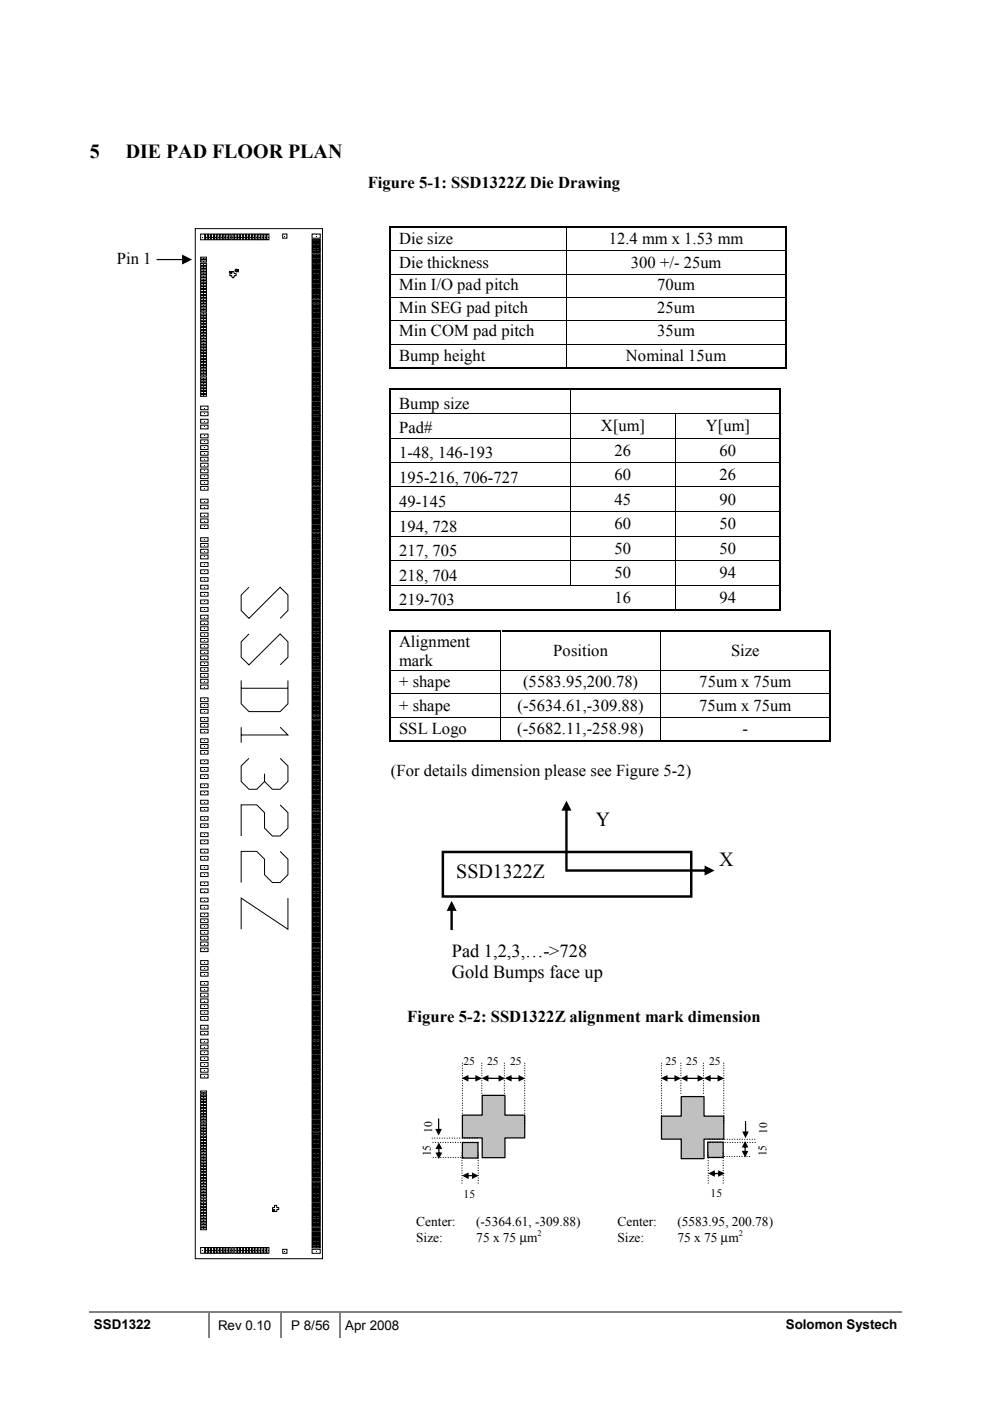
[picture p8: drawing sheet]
<svg xmlns="http://www.w3.org/2000/svg" width="210mm" height="297mm" viewBox="0 0 210 297" stroke-linecap="round" stroke-linejoin="round" font-family="sans-serif">
<path d="M18.9 278.3h25.2" fill="none" stroke="#808080" stroke-width=".34"/>
<path d="M44.1 278.1h.3v.3h-.3z" fill="#808080"/>
<path d="M44.4 278.3h14.9" fill="none" stroke="#808080" stroke-width=".34"/>
<path d="M59.3 278.1h.3v.3h-.3z" fill="#808080"/>
<path d="M59.6 278.3h12.4" fill="none" stroke="#808080" stroke-width=".34"/>
<path d="M72 278.1h.3v.3h-.3z" fill="#808080"/>
<path d="M72.3 278.3h17.5" fill="none" stroke="#808080" stroke-width=".34"/>
<path d="M89.8 278.1h.4v.3h-.4z" fill="#808080"/>
<path d="M90.2 278.3h71.6" fill="none" stroke="#808080" stroke-width=".34"/>
<path d="M161.8 278.1h.3v.3h-.3z" fill="#808080"/>
<path d="M44.3 278.4v5.1M59.5 278.4v5.1M72.2 278.4v5.1M162.1 278.3h29.1" fill="none" stroke="#808080" stroke-width=".34"/>
<path d="M93.9 180.6h52.7v9.5h-52.7z" fill-rule="evenodd" fill="#fff"/>
<path d="M93.9 180.6h52.7v9.5h-52.7z" fill="none" stroke="#010101" stroke-width=".53"/>
<g fill="#010101">
<path d="M95.5 192.7h.5v4.5h-.5zM95.8 191l1 2.1h-2.1z"/>
<path d="M119.8 171.5h.6v13.3h-.6zM120.1 169.8l1.1 2.1h-2.2z"/>
<path d="M120.1 184.3h29.6v.5h-29.6zM149.4 183.5l2.1 1.1-2.1 1z"/>
</g>
<g fill="#000">
<path d="M82.5 48h.4v.3h-.4zM82.5 53.1h.4v.2h-.4zM82.5 58h.4v.2h-.4zM120 48h.3v.3h-.3zM120 53.1h.1v.2h-.1zM120 58h.1v.2h-.1zM166.5 48h.3v.3h-.3zM166.5 53.1h.3v.2h-.3zM166.5 58h.3v.2h-.3zM82.5 63h.4v.2h-.4zM82.5 67.9h.4v.2h-.4zM82.5 72.9h.4v.1h-.4z"/>
<path d="M82.5 77.8h.4v.3h-.4zM120 63h.1v.2h-.1zM120 67.9h.1v.2h-.1zM120 72.9h.1v.1h-.1zM120 77.8h.3v.3h-.3zM166.5 63h.3v.2h-.3zM166.5 67.9h.3v.2h-.3zM166.5 72.9h.3v.1h-.3zM166.5 77.8h.3v.3h-.3zM82.5 82.2h.4v.3h-.4zM82.5 87.6h.4v.2h-.4zM82.5 92.8h.4v.2h-.4z"/>
<path d="M82.5 98h.4v.2h-.4zM120.9 82.2h.3v.3h-.3zM120.9 87.6h.2v.2h-.2zM120.9 92.8h.2v.2h-.2zM120.9 98h.2v.2h-.2zM143.1 87.6h.2v.2h-.2zM143.1 92.8h.2v.2h-.2zM143.1 98h.2v.2h-.2zM165.3 82.2h.3v.3h-.3zM165.3 87.6h.3v.2h-.3zM165.3 92.8h.3v.2h-.3zM165.3 98h.3v.2h-.3z"/>
<path d="M82.5 103.2h.4v.1h-.4zM82.5 108.4h.4v.1h-.4zM82.5 113.6h.4v.1h-.4zM82.5 118.8h.4v.2h-.4zM120.9 103.2h.2v.1h-.2zM120.9 108.4h.2v.1h-.2zM120.9 113.6h.2v.1h-.2zM120.9 118.8h.2v.2h-.2zM143.1 103.2h.2v.1h-.2zM143.1 108.4h.2v.1h-.2zM143.1 113.6h.2v.1h-.2zM143.1 118.8h.2v.2h-.2z"/>
<path d="M165.3 103.2h.3v.1h-.3zM165.3 108.4h.3v.1h-.3zM165.3 113.6h.3v.1h-.3zM165.3 118.8h.3v.2h-.3zM82.5 124h.4v.2h-.4zM82.5 129.2h.4v.3h-.4zM82.5 133.6h.4v.3h-.4zM140 133.6h.3v.3h-.3zM143.1 124h.2v.2h-.2zM143.1 129.2h.4v.3h-.4zM165.3 124h.3v.2h-.3zM165.3 129.2h.3v.3h-.3z"/>
<path d="M175.9 133.6h.3v.3h-.3zM82.5 142.1h.4v.1h-.4zM82.5 147h.4v.2h-.4zM82.5 152h.4v.1h-.4zM82.5 156.9h.4v.3h-.4zM106.1 142.1h.2v.1h-.2zM106.1 147h.2v.2h-.2zM106.1 152h.2v.1h-.2zM106.1 156.9h.3v.3h-.3zM140 142.1h.1v.1h-.1zM140 147h.1v.2h-.1zM140 152h.1v.1h-.1z"/>
<path d="M140 156.9h.3v.3h-.3zM175.9 142.1h.3v.1h-.3zM175.9 147h.3v.2h-.3zM175.9 152h.3v.1h-.3zM175.9 156.9h.3v.3h-.3z"/>
</g>
<g fill="none" stroke="#000" stroke-width=".34">
<path d="M82.7 48.3v4.8M82.7 53.3v4.7M82.7 58.2v4.7M82.9 48.1h37.1M120.3 48.1h46.2M166.6 48.3v4.8M166.6 53.3v4.7M166.6 58.2v4.7M82.7 63.2v4.7M82.7 68.1v4.8M82.7 73v4.8M82.9 77.9h37.1"/>
<path d="M120.3 77.9h46.2M166.6 63.2v4.7M166.6 68.1v4.8M166.6 73v4.8M82.7 82.5v5M82.7 87.8v5M82.7 93v5M82.7 98.2v5M82.9 82.4h38M121.2 82.4h44.1M165.4 82.5v5M165.4 87.8v5"/>
<path d="M165.4 93v5M165.4 98.2v5M82.7 103.3v5.1M82.7 108.5v5.1M82.7 113.7v5.1M82.7 119v5M165.4 103.3v5.1M165.4 108.5v5.1M165.4 113.7v5.1M165.4 119v5M82.7 124.2v5M82.7 133.9v8.2"/>
<path d="M82.9 129.4h38M82.9 133.8h23.2M106.4 133.8h33.6M121.2 129.4h21.9M140.3 133.8h35.6M143.5 129.4h21.8M165.4 124.2v5M176 133.9v8.2M82.7 142.2v4.8M82.7 147.2v4.7M82.7 152.1v4.8M82.9 157.1h23.2"/>
<path d="M106.4 157.1h33.6M140.3 157.1h35.6M176 142.2v4.8M176 147.2v4.7M176 152.1v4.8"/>
</g>
<g fill="none" stroke="#000" stroke-width=".21">
<path d="M82.9 53.2h37.1M82.9 58.1h37.1M120.1 48.3v4.8M120.1 53.3v4.7M120.1 58.2v4.7M120.1 53.2h46.4M120.1 58.1h46.4M82.9 63.1h37.1M82.9 68h37.1M82.9 72.9h37.1M120.1 63.2v4.7M120.1 68.1v4.8"/>
<path d="M120.1 73v4.8M120.1 63.1h46.4M120.1 68h46.4M120.1 72.9h46.4M82.9 87.7h38M82.9 92.9h38M82.9 98.1h38M121 82.5v5M121 87.8v5M121 93v5M121 98.2v5M121.1 87.7h22"/>
<path d="M121.1 92.9h22M121.1 98.1h22M143.2 87.8v5M143.2 93v5M143.2 98.2v5M143.3 87.7h22M143.3 92.9h22M143.3 98.1h22M82.9 103.3h38M82.9 108.5h38M82.9 113.7h38M82.9 118.9h38"/>
<path d="M121 103.3v5.1M121 108.5v5.1M121 113.7v5.1M121 119v5M121.1 103.3h22M121.1 108.5h22M121.1 113.7h22M121.1 118.9h22M143.2 103.3v5.1M143.2 108.5v5.1M143.2 113.7v5.1M143.2 119v5"/>
<path d="M143.3 103.3h22M143.3 108.5h22M143.3 113.7h22M143.3 118.9h22M82.9 124.1h38M106.2 133.9v8.2M121.1 124.1h22M140 133.9v8.2M143.2 124.2v5M143.3 124.1h22M82.9 142.2h23.2M82.9 147.1h23.2"/>
<path d="M82.9 152.1h23.2M106.2 142.2v4.8M106.2 147.2v4.7M106.2 152.1v4.8M106.3 142.2h33.7M106.3 147.1h33.7M106.3 152.1h33.7M140 142.2v4.8M140 147.2v4.7M140 152.1v4.8M140.1 142.2h35.8M140.1 147.1h35.8"/>
<path d="M140.1 152.1h35.8"/>
</g>
<path d="M22.2 51.6h12.7v6.3h-12.7z" fill-rule="evenodd" fill="#fff"/>
<path d="M33.2 54.9h5.8l.1 .1-.1 .2h-5.7zM38.6 54l2.1 1-2.1 1.1z" fill="#010101"/>
<g fill="none" stroke="#000" stroke-width=".21">
<path d="M41.4 48.5h27v218.4h-27zM42.5 49.6h.9v1.2h-.9zM42.5 54.5h1.3v.4h-1.3zM42.5 55.1h1.3v.4h-1.3zM42.5 55.8h1.3v.5h-1.3zM42.5 56.5h1.3v.4h-1.3zM42.5 57.1h1.3v.4h-1.3zM42.5 57.7h1.3v.4h-1.3zM42.5 58.3h1.3v.4h-1.3zM42.5 58.9h1.3v.5h-1.3zM42.5 59.6h1.3v.3h-1.3zM43.6 49.6h.4v1.2h-.4z"/>
<path d="M44.2 49.6h.4v1.2h-.4zM44.8 49.6h.5v1.2h-.5zM45.5 49.6h.3v1.2h-.3zM46.1 49.6h.4v1.2h-.4zM46.7 49.6h.4v1.2h-.4zM47.3 49.6h.4v1.2h-.4zM47.9 49.6h.4v1.2h-.4zM48.6 49.6h.3v1.2h-.3zM48.7 58h.5v-.4h.4v.4h.5v.5h-.5v.4h-.4v-.4h-.5zM48.8 57.6h.2v.2h-.2zM49.2 49.6h.4v1.2h-.4zM49.8 49.6h.4v1.2h-.4z"/>
<path d="M50 57.3h.1M50.1 57.2h.1M50 57.2h.1M50 57.5h.1M50 57.6h.1M50.1 57.4h.1M50 57.4h.1M50.1 57.3h.1M50.1 57.5h.1M50.2 57.2h.1M50.2 57.3h.1M50.2 57.5h.1"/>
<path d="M50.2 57.6h.1M50.2 57.4h.1M50.3 57.2l.2 .4zM50.4 49.6h.4v1.2h-.4zM50.4 57.2l.1 .3zM51 49.6h.4v1.2h-.4zM51.6 49.6h.5v1.2h-.5zM52.3 49.6h.4v1.2h-.4zM52.9 49.6h.4v1.2h-.4zM53.5 49.6h.4v1.2h-.4zM54.1 49.6h.4v1.2h-.4zM54.7 49.6h.5v1.2h-.5z"/>
<path d="M55.3 49.6h.5v1.2h-.5zM56 49.6h.4v1.2h-.4zM56.6 49.6h.4v1.2h-.4zM59.9 49.6h.9v.9h-.9zM66.2 49.6h1.7v.9h-1.7zM66.2 59.6h1.7v.2h-1.7zM66.2 59.1h1.7v.3h-1.7zM66.2 58.7h1.7v.2h-1.7zM66.2 58.3h1.7v.2h-1.7zM66.2 57.8h1.7v.3h-1.7zM66.2 57.4h1.7v.2h-1.7zM66.2 56.9h1.7v.3h-1.7z"/>
<path d="M66.2 56.5h1.7v.2h-1.7zM66.2 56.1h1.7v.2h-1.7zM66.2 55.6h1.7v.2h-1.7zM66.2 55.2h1.7v.2h-1.7zM66.2 54.7h1.7v.3h-1.7zM66.2 54.3h1.7v.2h-1.7zM66.2 53.8h1.7v.3h-1.7zM66.2 53.4h1.7v.2h-1.7zM66.2 53h1.7v.2h-1.7zM66.2 52.5h1.7v.3h-1.7zM66.2 52.1h1.7v.2h-1.7zM66.2 51.6h1.7v.3h-1.7z"/>
<path d="M66.2 51.2h1.7v.2h-1.7zM66.2 50.8h1.7v.2h-1.7zM42.5 60.2h1.3v.4h-1.3zM42.5 60.8h1.3v.4h-1.3zM42.5 61.4h1.3v.4h-1.3zM42.5 62h1.3v.4h-1.3zM42.5 62.7h1.3v.3h-1.3zM42.5 63.2h1.3v.5h-1.3zM42.5 63.9h1.3v.4h-1.3zM42.5 64.5h1.3v.4h-1.3zM42.5 65.1h1.3v.4h-1.3zM42.5 65.7h1.3v.4h-1.3z"/>
<path d="M42.5 66.3h1.3v.5h-1.3zM42.5 67h1.3v.4h-1.3zM42.5 67.6h1.3v.4h-1.3zM42.5 68.2h1.3v.4h-1.3zM42.5 68.8h1.3v.4h-1.3zM42.5 69.4h1.3v.4h-1.3zM42.5 70.1h1.3v.3h-1.3zM42.5 70.7h1.3v.4h-1.3zM42.5 71.3h1.3v.4h-1.3zM42.5 71.9h1.3v.4h-1.3zM42.5 72.5h1.3v.4h-1.3zM42.5 73.2h1.3v.3h-1.3z"/>
<path d="M42.5 73.7h1.3v.5h-1.3zM42.5 74.4h1.3v.4h-1.3zM42.5 75h1.3v.4h-1.3zM42.5 75.6h1.3v.4h-1.3zM42.5 76.2h1.3v.4h-1.3zM42.5 76.8h1.3v.5h-1.3zM42.5 77.5h1.3v.4h-1.3zM42.5 78.1h1.3v.4h-1.3zM42.5 78.7h1.3v.4h-1.3zM42.5 79.3h1.3v.4h-1.3zM42.5 79.9h1.3v.4h-1.3zM66.2 79.9h1.7v.2h-1.7z"/>
<path d="M66.2 79.5h1.7v.2h-1.7zM66.2 79h1.7v.2h-1.7zM66.2 78.6h1.7v.2h-1.7zM66.2 78.1h1.7v.3h-1.7zM66.2 77.7h1.7v.2h-1.7zM66.2 77.3h1.7v.2h-1.7zM66.2 76.8h1.7v.2h-1.7zM66.2 76.4h1.7v.2h-1.7zM66.2 75.9h1.7v.3h-1.7zM66.2 75.5h1.7v.2h-1.7zM66.2 75.1h1.7v.2h-1.7zM66.2 74.6h1.7v.2h-1.7z"/>
<path d="M66.2 74.2h1.7v.2h-1.7zM66.2 73.7h1.7v.3h-1.7zM66.2 73.3h1.7v.2h-1.7zM66.2 72.9h1.7v.2h-1.7zM66.2 72.4h1.7v.2h-1.7zM66.2 72h1.7v.2h-1.7zM66.2 71.5h1.7v.3h-1.7zM66.2 71.1h1.7v.2h-1.7zM66.2 70.6h1.7v.3h-1.7zM66.2 70.2h1.7v.2h-1.7zM66.2 69.8h1.7v.2h-1.7zM66.2 69.3h1.7v.3h-1.7z"/>
<path d="M66.2 68.9h1.7v.2h-1.7zM66.2 68.4h1.7v.3h-1.7zM66.2 68h1.7v.2h-1.7zM66.2 67.6h1.7v.2h-1.7zM66.2 67.1h1.7v.2h-1.7zM66.2 66.7h1.7v.2h-1.7zM66.2 66.2h1.7v.3h-1.7zM66.2 65.8h1.7v.2h-1.7zM66.2 65.3h1.7v.3h-1.7zM66.2 64.9h1.7v.2h-1.7zM66.2 64.4h1.7v.3h-1.7zM66.2 64h1.7v.3h-1.7z"/>
<path d="M66.2 63.6h1.7v.2h-1.7zM66.2 63.1h1.7v.3h-1.7zM66.2 62.7h1.7v.2h-1.7zM66.2 62.2h1.7v.3h-1.7zM66.2 61.8h1.7v.2h-1.7zM66.2 61.4h1.7v.2h-1.7zM66.2 60.9h1.7v.2h-1.7zM66.2 60.5h1.7v.2h-1.7zM66.2 60h1.7v.3h-1.7zM42.5 86.1h1.6v.8h-1.6zM42.5 87.3h1.6v.8h-1.6zM42.5 88.9h1.6v.8h-1.6z"/>
<path d="M42.5 90.1h1.6v.8h-1.6zM42.5 92h1.6v.8h-1.6zM42.5 93.3h1.6v.8h-1.6zM42.5 94.5h1.6v.8h-1.6zM42.5 95.7h1.6v.8h-1.6zM42.5 96.9h1.6v.8h-1.6zM42.5 98.2h1.6v.8h-1.6zM42.5 99.4h1.6v.8h-1.6zM42.5 80.6h1.3v.3h-1.3zM42.5 81.2h1.3v.4h-1.3zM42.5 81.8h1.3v.4h-1.3zM42.5 82.4h1.3v.4h-1.3z"/>
<path d="M42.5 83h1.3v.4h-1.3zM42.5 83.7h1.3v.3h-1.3zM66.2 99.7h1.7v.3h-1.7zM66.2 99.3h1.7v.2h-1.7zM66.2 98.9h1.7v.2h-1.7zM66.2 98.4h1.7v.2h-1.7zM66.2 98h1.7v.2h-1.7zM66.2 97.5h1.7v.3h-1.7zM66.2 97.1h1.7v.2h-1.7zM66.2 96.6h1.7v.3h-1.7zM66.2 96.2h1.7v.2h-1.7zM66.2 95.8h1.7v.2h-1.7z"/>
<path d="M66.2 95.3h1.7v.3h-1.7zM66.2 94.9h1.7v.2h-1.7zM66.2 94.4h1.7v.3h-1.7zM66.2 94h1.7v.2h-1.7zM66.2 93.6h1.7v.2h-1.7zM66.2 93.1h1.7v.2h-1.7zM66.2 92.7h1.7v.2h-1.7zM66.2 92.2h1.7v.3h-1.7zM66.2 91.8h1.7v.2h-1.7zM66.2 91.4h1.7v.2h-1.7zM66.2 90.9h1.7v.2h-1.7zM66.2 90.5h1.7v.2h-1.7z"/>
<path d="M66.2 90h1.7v.3h-1.7zM66.2 89.6h1.7v.2h-1.7zM66.2 89.2h1.7v.2h-1.7zM66.2 88.7h1.7v.2h-1.7zM66.2 88.3h1.7v.2h-1.7zM66.2 87.8h1.7v.3h-1.7zM66.2 87.4h1.7v.2h-1.7zM66.2 87h1.7v.2h-1.7zM66.2 86.5h1.7v.2h-1.7zM66.2 86.1h1.7v.2h-1.7zM66.2 85.6h1.7v.3h-1.7zM66.2 85.2h1.7v.2h-1.7z"/>
<path d="M66.2 84.8h1.7v.2h-1.7zM66.2 84.3h1.7v.2h-1.7zM66.2 83.9h1.7v.2h-1.7zM66.2 83.4h1.7v.3h-1.7zM66.2 83h1.7v.2h-1.7zM66.2 82.5h1.7v.3h-1.7zM66.2 82.1h1.7v.2h-1.7zM66.2 81.7h1.7v.2h-1.7zM66.2 81.2h1.7v.2h-1.7zM66.2 80.8h1.7v.2h-1.7zM66.2 80.3h1.7v.3h-1.7zM42.5 100.7h1.6v.8h-1.6z"/>
<path d="M42.5 101.9h1.6v.8h-1.6zM42.5 103.1h1.6v.8h-1.6zM42.5 105.8h1.6v.8h-1.6zM42.5 107.1h1.6v.8h-1.6zM42.5 108.8h1.6v.8h-1.6zM42.5 110h1.6v.8h-1.6zM42.5 111.3h1.6v.8h-1.6zM42.5 114h1.6v.8h-1.6zM42.5 115.2h1.6v.8h-1.6zM42.5 116.5h1.6v.8h-1.6zM42.5 117.7h1.6v.8h-1.6zM42.5 119.3h1.6v.8h-1.6z"/>
<path d="M66.2 119.6h1.7v.2h-1.7zM66.2 119.2h1.7v.2h-1.7zM66.2 118.7h1.7v.3h-1.7zM66.2 118.3h1.7v.2h-1.7zM66.2 117.9h1.7v.2h-1.7zM66.2 117.4h1.7v.2h-1.7zM66.2 117h1.7v.2h-1.7zM66.2 116.5h1.7v.3h-1.7zM66.2 116.1h1.7v.2h-1.7zM66.2 115.7h1.7v.2h-1.7zM66.2 115.2h1.7v.2h-1.7zM66.2 114.8h1.7v.2h-1.7z"/>
<path d="M66.2 114.3h1.7v.3h-1.7zM66.2 113.9h1.7v.2h-1.7zM66.2 113.5h1.7v.2h-1.7zM66.2 113h1.7v.2h-1.7zM66.2 112.6h1.7v.2h-1.7zM66.2 112.1h1.7v.3h-1.7zM66.2 111.7h1.7v.2h-1.7zM66.2 111.3h1.7v.2h-1.7zM66.2 110.8h1.7v.2h-1.7zM66.2 110.4h1.7v.2h-1.7zM66.2 109.9h1.7v.3h-1.7zM66.2 109.5h1.7v.2h-1.7z"/>
<path d="M66.2 109h1.7v.3h-1.7zM66.2 108.6h1.7v.2h-1.7zM66.2 108.1h1.7v.3h-1.7zM66.2 107.7h1.7v.2h-1.7zM66.2 107.3h1.7v.2h-1.7zM66.2 106.8h1.7v.3h-1.7zM66.2 106.4h1.7v.2h-1.7zM66.2 105.9h1.7v.3h-1.7zM66.2 105.5h1.7v.2h-1.7zM66.2 105.1h1.7v.2h-1.7zM66.2 104.6h1.7v.2h-1.7zM66.2 104.2h1.7v.2h-1.7z"/>
<path d="M66.2 103.7h1.7v.3h-1.7zM66.2 103.3h1.7v.2h-1.7zM66.2 102.8h1.7v.3h-1.7zM66.2 102.4h1.7v.2h-1.7zM66.2 101.9h1.7v.3h-1.7zM66.2 101.5h1.7v.3h-1.7zM66.2 101.1h1.7v.2h-1.7zM66.2 100.6h1.7v.3h-1.7zM66.2 100.2h1.7v.2h-1.7zM42.5 120.8h1.6v.8h-1.6zM42.5 122.5h1.6v.7h-1.6zM42.5 124.1h1.6v.8h-1.6z"/>
<path d="M42.5 125.6h1.6v.8h-1.6zM42.5 127.2h1.6v.8h-1.6zM42.5 128.8h1.6v.8h-1.6zM42.5 130.4h1.6v.8h-1.6zM42.5 131.7h1.6v.8h-1.6zM42.5 132.9h1.6v.8h-1.6zM42.5 134.2h1.6v.7h-1.6zM42.5 135.4h1.6v.7h-1.6zM42.5 136.6h1.6v.8h-1.6zM42.5 137.8h1.6v.8h-1.6zM42.5 139.1h1.6v.8h-1.6zM52.8 124.5l-1.7 1.7v3.3l1.7 1.6 6.6-6.6 1.6 1.7v3.3l-1.6 1.6"/>
<path d="M52.8 134.4l-1.7 1.7v3.3l1.7 1.6 6.6-6.6 1.6 1.7v3.3l-1.6 1.6M66.2 139.9h1.7v.2h-1.7zM66.2 139.4h1.7v.3h-1.7zM66.2 139h1.7v.3h-1.7zM66.2 138.6h1.7v.2h-1.7zM66.2 138.1h1.7v.3h-1.7zM66.2 137.7h1.7v.2h-1.7zM66.2 137.2h1.7v.3h-1.7zM66.2 136.8h1.7v.2h-1.7zM66.2 136.4h1.7v.2h-1.7zM66.2 135.9h1.7v.2h-1.7zM66.2 135.5h1.7v.2h-1.7z"/>
<path d="M66.2 135h1.7v.3h-1.7zM66.2 134.6h1.7v.2h-1.7zM66.2 134.2h1.7v.2h-1.7zM66.2 133.7h1.7v.3h-1.7zM66.2 133.3h1.7v.2h-1.7zM66.2 132.8h1.7v.3h-1.7zM66.2 132.4h1.7v.2h-1.7zM66.2 132h1.7v.2h-1.7zM66.2 131.5h1.7v.2h-1.7zM66.2 131.1h1.7v.2h-1.7zM66.2 130.6h1.7v.3h-1.7zM66.2 130.2h1.7v.2h-1.7z"/>
<path d="M66.2 129.8h1.7v.2h-1.7zM66.2 129.3h1.7v.2h-1.7zM66.2 128.9h1.7v.2h-1.7zM66.2 128.4h1.7v.3h-1.7zM66.2 128h1.7v.2h-1.7zM66.2 127.6h1.7v.2h-1.7zM66.2 127.1h1.7v.2h-1.7zM66.2 126.7h1.7v.2h-1.7zM66.2 126.2h1.7v.2h-1.7zM66.2 125.8h1.7v.2h-1.7zM66.2 125.3h1.7v.3h-1.7zM66.2 124.9h1.7v.2h-1.7z"/>
<path d="M66.2 124.5h1.7v.2h-1.7zM66.2 124h1.7v.2h-1.7zM66.2 123.6h1.7v.2h-1.7zM66.2 123.1h1.7v.3h-1.7zM66.2 122.7h1.7v.2h-1.7zM66.2 122.3h1.7v.2h-1.7zM66.2 121.8h1.7v.2h-1.7zM66.2 121.4h1.7v.2h-1.7zM66.2 120.9h1.7v.3h-1.7zM66.2 120.5h1.7v.2h-1.7zM66.2 120.1h1.7v.2h-1.7zM42.5 140.3h1.6v.8h-1.6z"/>
<path d="M42.5 141.6h1.6v.7h-1.6zM42.5 142.8h1.6v.8h-1.6zM42.5 144h1.6v.8h-1.6zM42.5 145.2h1.6v.8h-1.6zM42.5 148h1.6v.8h-1.6zM42.5 149.2h1.6v.8h-1.6zM42.5 150.4h1.6v.8h-1.6zM42.5 152.1h1.6v.9h-1.6zM42.5 153.4h1.6v.8h-1.6zM42.5 154.6h1.6v.8h-1.6zM42.5 156.6h1.6v.8h-1.6zM42.5 157.9h1.6v.8h-1.6z"/>
<path d="M42.5 159.1h1.6v.8h-1.6zM51.1 144.3v4.9l1.7 1.7h6.6l1.6-1.7v-4.9M51.1 145.9h9.9M51.1 154.2v3.3M59.4 154.2l1.6 1.6h-9.9M66.2 159.8h1.7v.2h-1.7zM66.2 159.3h1.7v.3h-1.7zM66.2 158.9h1.7v.2h-1.7zM66.2 158.5h1.7v.2h-1.7zM66.2 158h1.7v.2h-1.7zM66.2 157.6h1.7v.2h-1.7zM66.2 157.1h1.7v.3h-1.7z"/>
<path d="M66.2 156.7h1.7v.2h-1.7zM66.2 156.3h1.7v.2h-1.7zM66.2 155.8h1.7v.2h-1.7zM66.2 155.4h1.7v.2h-1.7zM66.2 154.9h1.7v.3h-1.7zM66.2 154.5h1.7v.2h-1.7zM66.2 154.1h1.7v.2h-1.7zM66.2 153.6h1.7v.2h-1.7zM66.2 153.2h1.7v.2h-1.7zM66.2 152.7h1.7v.3h-1.7zM66.2 152.3h1.7v.2h-1.7zM66.2 151.8h1.7v.3h-1.7z"/>
<path d="M66.2 151.4h1.7v.2h-1.7zM66.2 151h1.7v.2h-1.7zM66.2 150.5h1.7v.2h-1.7zM66.2 150.1h1.7v.2h-1.7zM66.2 149.6h1.7v.3h-1.7zM66.2 149.2h1.7v.2h-1.7zM66.2 148.8h1.7v.2h-1.7zM66.2 148.3h1.7v.2h-1.7zM66.2 147.9h1.7v.2h-1.7zM66.2 147.4h1.7v.3h-1.7zM66.2 147h1.7v.2h-1.7zM66.2 146.5h1.7v.3h-1.7z"/>
<path d="M66.2 146.1h1.7v.2h-1.7zM66.2 145.6h1.7v.3h-1.7zM66.2 145.2h1.7v.3h-1.7zM66.2 144.8h1.7v.2h-1.7zM66.2 144.3h1.7v.3h-1.7zM66.2 143.9h1.7v.2h-1.7zM66.2 143.4h1.7v.3h-1.7zM66.2 143h1.7v.2h-1.7zM66.2 142.6h1.7v.2h-1.7zM66.2 142.1h1.7v.2h-1.7zM66.2 141.7h1.7v.2h-1.7zM66.2 141.2h1.7v.3h-1.7z"/>
<path d="M66.2 140.8h1.7v.2h-1.7zM66.2 140.3h1.7v.3h-1.7zM42.5 161.1h1.6v.8h-1.6zM42.5 162.7h1.6v.8h-1.6zM42.5 164.3h1.6v.8h-1.6zM42.5 166.2h1.6v.8h-1.6zM42.5 167.7h1.6v.8h-1.6zM42.5 169.7h1.6v.8h-1.6zM42.5 171.2h1.6v.8h-1.6zM42.5 173.1h1.6v.8h-1.6zM42.5 174.7h1.6v.7h-1.6zM42.5 176.6h1.6v.8h-1.6z"/>
<path d="M42.5 178.1h1.6v.8h-1.6zM52.8 160.8l-1.7 1.6v3.3l1.7 1.6h1.6l1.7-1.6M59.4 160.8l1.6 1.6v3.3l-1.6 1.6h-1.7l-1.6-1.6v-1.7M59.4 170.6l1.6 1.7v3.3l-1.6 1.6h-1.7l-1.6-1.6v-3.3l-1.7-1.7h-3.3v6.6M66.2 179.6h1.7v.2h-1.7zM66.2 179.2h1.7v.2h-1.7zM66.2 178.7h1.7v.3h-1.7zM66.2 178.3h1.7v.2h-1.7zM66.2 177.8h1.7v.3h-1.7zM66.2 177.4h1.7v.2h-1.7zM66.2 177h1.7v.2h-1.7zM66.2 176.5h1.7v.3h-1.7z"/>
<path d="M66.2 176.1h1.7v.2h-1.7zM66.2 175.6h1.7v.3h-1.7zM66.2 175.2h1.7v.2h-1.7zM66.2 174.8h1.7v.2h-1.7zM66.2 174.3h1.7v.2h-1.7zM66.2 173.9h1.7v.2h-1.7zM66.2 173.4h1.7v.3h-1.7zM66.2 173h1.7v.2h-1.7zM66.2 172.6h1.7v.2h-1.7zM66.2 172.1h1.7v.2h-1.7zM66.2 171.7h1.7v.2h-1.7zM66.2 171.2h1.7v.3h-1.7z"/>
<path d="M66.2 170.8h1.7v.2h-1.7zM66.2 170.3h1.7v.3h-1.7zM66.2 169.9h1.7v.2h-1.7zM66.2 169.5h1.7v.2h-1.7zM66.2 169h1.7v.2h-1.7zM66.2 168.6h1.7v.2h-1.7zM66.2 168.1h1.7v.3h-1.7zM66.2 167.7h1.7v.2h-1.7zM66.2 167.3h1.7v.2h-1.7zM66.2 166.8h1.7v.2h-1.7zM66.2 166.4h1.7v.2h-1.7zM66.2 165.9h1.7v.3h-1.7z"/>
<path d="M66.2 165.5h1.7v.2h-1.7zM66.2 165.1h1.7v.2h-1.7zM66.2 164.6h1.7v.2h-1.7zM66.2 164.2h1.7v.2h-1.7zM66.2 163.7h1.7v.3h-1.7zM66.2 163.3h1.7v.2h-1.7zM66.2 162.9h1.7v.2h-1.7zM66.2 162.4h1.7v.2h-1.7zM66.2 162h1.7v.2h-1.7zM66.2 161.5h1.7v.3h-1.7zM66.2 161.1h1.7v.2h-1.7zM66.2 160.7h1.7v.2h-1.7z"/>
<path d="M66.2 160.2h1.7v.2h-1.7zM42.5 180h1.6v.8h-1.6zM42.5 181.6h1.6v.8h-1.6zM42.5 183.5h1.6v.8h-1.6zM42.5 185h1.6v.8h-1.6zM42.5 187h1.6v.7h-1.6zM42.5 188.5h1.6v.8h-1.6zM42.5 190.4h1.6v.8h-1.6zM42.5 191.9h1.6v.8h-1.6zM42.5 193.6h1.6v.8h-1.6zM42.5 194.8h1.6v.8h-1.6zM42.5 196h1.6v.8h-1.6z"/>
<path d="M42.5 197.3h1.6v.8h-1.6zM42.5 198.5h1.6v.8h-1.6zM42.5 199.7h1.6v.8h-1.6zM59.4 180.5l1.6 1.7v3.3l-1.6 1.6h-1.7l-1.6-1.6v-3.3l-1.7-1.7h-3.3v6.6M61 190.4v6.6l-9.9-6.6v6.6M66.2 199.9h1.7v.3h-1.7zM66.2 199.5h1.7v.2h-1.7zM66.2 199.1h1.7v.2h-1.7zM66.2 198.6h1.7v.2h-1.7zM66.2 198.2h1.7v.2h-1.7zM66.2 197.7h1.7v.3h-1.7zM66.2 197.3h1.7v.2h-1.7z"/>
<path d="M66.2 196.8h1.7v.3h-1.7zM66.2 196.4h1.7v.2h-1.7zM66.2 196h1.7v.2h-1.7zM66.2 195.5h1.7v.2h-1.7zM66.2 195.1h1.7v.2h-1.7zM66.2 194.6h1.7v.3h-1.7zM66.2 194.2h1.7v.2h-1.7zM66.2 193.8h1.7v.2h-1.7zM66.2 193.3h1.7v.2h-1.7zM66.2 192.9h1.7v.2h-1.7zM66.2 192.4h1.7v.3h-1.7zM66.2 192h1.7v.2h-1.7z"/>
<path d="M66.2 191.6h1.7v.2h-1.7zM66.2 191.1h1.7v.2h-1.7zM66.2 190.7h1.7v.2h-1.7zM66.2 190.2h1.7v.3h-1.7zM66.2 189.8h1.7v.2h-1.7zM66.2 189.3h1.7v.3h-1.7zM66.2 188.9h1.7v.2h-1.7zM66.2 188.5h1.7v.2h-1.7zM66.2 188h1.7v.3h-1.7zM66.2 187.6h1.7v.2h-1.7zM66.2 187.1h1.7v.3h-1.7zM66.2 186.7h1.7v.2h-1.7z"/>
<path d="M66.2 186.3h1.7v.2h-1.7zM66.2 185.8h1.7v.2h-1.7zM66.2 185.4h1.7v.2h-1.7zM66.2 184.9h1.7v.3h-1.7zM66.2 184.5h1.7v.2h-1.7zM66.2 184h1.7v.3h-1.7zM66.2 183.6h1.7v.2h-1.7zM66.2 183.1h1.7v.3h-1.7zM66.2 182.7h1.7v.3h-1.7zM66.2 182.3h1.7v.2h-1.7zM66.2 181.8h1.7v.3h-1.7zM66.2 181.4h1.7v.2h-1.7z"/>
<path d="M66.2 180.9h1.7v.3h-1.7zM66.2 180.5h1.7v.2h-1.7zM66.2 180.1h1.7v.2h-1.7zM42.5 201h1.6v.8h-1.6zM42.5 203.7h1.6v.8h-1.6zM42.5 204.9h1.6v.8h-1.6zM42.5 206.2h1.6v.8h-1.6zM42.5 208.1h1.6v.8h-1.6zM42.5 209.3h1.6v.8h-1.6zM42.5 210.6h1.6v.8h-1.6zM42.5 211.8h1.6v.8h-1.6zM42.5 213h1.6v.8h-1.6z"/>
<path d="M42.5 214.3h1.6v.8h-1.6zM42.5 215.5h1.6v.8h-1.6zM42.5 217.4h1.6v.8h-1.6zM42.5 218.7h1.6v.7h-1.6zM66.2 219.8h1.7v.2h-1.7zM66.2 219.3h1.7v.3h-1.7zM66.2 218.9h1.7v.2h-1.7zM66.2 218.4h1.7v.3h-1.7zM66.2 218h1.7v.2h-1.7zM66.2 217.6h1.7v.2h-1.7zM66.2 217.1h1.7v.2h-1.7zM66.2 216.7h1.7v.2h-1.7z"/>
<path d="M66.2 216.2h1.7v.3h-1.7zM66.2 215.8h1.7v.2h-1.7zM66.2 215.3h1.7v.3h-1.7zM66.2 214.9h1.7v.2h-1.7zM66.2 214.5h1.7v.2h-1.7zM66.2 214h1.7v.3h-1.7zM66.2 213.6h1.7v.2h-1.7zM66.2 213.1h1.7v.3h-1.7zM66.2 212.7h1.7v.2h-1.7zM66.2 212.3h1.7v.2h-1.7zM66.2 211.8h1.7v.2h-1.7zM66.2 211.4h1.7v.2h-1.7z"/>
<path d="M66.2 210.9h1.7v.3h-1.7zM66.2 210.5h1.7v.2h-1.7zM66.2 210.1h1.7v.2h-1.7zM66.2 209.6h1.7v.2h-1.7zM66.2 209.2h1.7v.2h-1.7zM66.2 208.7h1.7v.3h-1.7zM66.2 208.3h1.7v.2h-1.7zM66.2 207.9h1.7v.2h-1.7zM66.2 207.4h1.7v.2h-1.7zM66.2 207h1.7v.2h-1.7zM66.2 206.5h1.7v.3h-1.7zM66.2 206.1h1.7v.2h-1.7z"/>
<path d="M66.2 205.7h1.7v.2h-1.7zM66.2 205.2h1.7v.2h-1.7zM66.2 204.8h1.7v.2h-1.7zM66.2 204.3h1.7v.3h-1.7zM66.2 203.9h1.7v.2h-1.7zM66.2 203.5h1.7v.2h-1.7zM66.2 203h1.7v.2h-1.7zM66.2 202.6h1.7v.2h-1.7zM66.2 202.1h1.7v.3h-1.7zM66.2 201.7h1.7v.2h-1.7zM66.2 201.3h1.7v.2h-1.7zM66.2 200.8h1.7v.2h-1.7z"/>
<path d="M66.2 200.4h1.7v.2h-1.7zM42.5 220.3h1.6v.8h-1.6zM42.5 221.6h1.6v.8h-1.6zM42.5 222.8h1.6v.8h-1.6zM42.5 224.1h1.6v.7h-1.6zM42.5 225.3h1.6v.8h-1.6zM42.5 226.5h1.6v.8h-1.6zM42.5 227.8h1.6v.8h-1.6zM42.5 231.3h1.3v.4h-1.3zM42.5 231.9h1.3v.4h-1.3zM42.5 232.5h1.3v.5h-1.3zM42.5 233.2h1.3v.4h-1.3z"/>
<path d="M42.5 233.8h1.3v.4h-1.3zM42.5 234.4h1.3v.4h-1.3zM42.5 235h1.3v.4h-1.3zM42.5 235.6h1.3v.5h-1.3zM42.5 236.3h1.3v.3h-1.3zM42.5 236.9h1.3v.4h-1.3zM42.5 237.5h1.3v.4h-1.3zM42.5 238.1h1.3v.4h-1.3zM42.5 238.7h1.3v.4h-1.3zM42.5 239.4h1.3v.3h-1.3zM42.5 239.9h1.3v.5h-1.3zM66.2 239.6h1.7v.3h-1.7z"/>
<path d="M66.2 239.2h1.7v.2h-1.7zM66.2 238.8h1.7v.2h-1.7zM66.2 238.3h1.7v.2h-1.7zM66.2 237.9h1.7v.2h-1.7zM66.2 237.4h1.7v.3h-1.7zM66.2 237h1.7v.2h-1.7zM66.2 236.6h1.7v.2h-1.7zM66.2 236.1h1.7v.2h-1.7zM66.2 235.7h1.7v.2h-1.7zM66.2 235.2h1.7v.3h-1.7zM66.2 234.8h1.7v.2h-1.7zM66.2 234.4h1.7v.2h-1.7z"/>
<path d="M66.2 233.9h1.7v.2h-1.7zM66.2 233.5h1.7v.2h-1.7zM66.2 233h1.7v.3h-1.7zM66.2 232.6h1.7v.2h-1.7zM66.2 232.2h1.7v.2h-1.7zM66.2 231.7h1.7v.2h-1.7zM66.2 231.3h1.7v.2h-1.7zM66.2 230.8h1.7v.3h-1.7zM66.2 230.4h1.7v.2h-1.7zM66.2 230h1.7v.2h-1.7zM66.2 229.5h1.7v.2h-1.7zM66.2 229.1h1.7v.2h-1.7z"/>
<path d="M66.2 228.6h1.7v.3h-1.7zM66.2 228.2h1.7v.2h-1.7zM66.2 227.7h1.7v.3h-1.7zM66.2 227.3h1.7v.2h-1.7zM66.2 226.8h1.7v.3h-1.7zM66.2 226.4h1.7v.3h-1.7zM66.2 226h1.7v.2h-1.7zM66.2 225.5h1.7v.3h-1.7zM66.2 225.1h1.7v.2h-1.7zM66.2 224.6h1.7v.3h-1.7zM66.2 224.2h1.7v.2h-1.7zM66.2 223.8h1.7v.2h-1.7z"/>
<path d="M66.2 223.3h1.7v.2h-1.7zM66.2 222.9h1.7v.2h-1.7zM66.2 222.4h1.7v.3h-1.7zM66.2 222h1.7v.2h-1.7zM66.2 221.5h1.7v.3h-1.7zM66.2 221.1h1.7v.2h-1.7zM66.2 220.6h1.7v.3h-1.7zM66.2 220.2h1.7v.3h-1.7zM42.5 240.6h1.3v.4h-1.3zM42.5 241.2h1.3v.4h-1.3zM42.5 241.8h1.3v.4h-1.3zM42.5 242.4h1.3v.4h-1.3z"/>
<path d="M42.5 243h1.3v.5h-1.3zM42.5 243.7h1.3v.4h-1.3zM42.5 244.3h1.3v.4h-1.3zM42.5 244.9h1.3v.4h-1.3zM42.5 245.5h1.3v.4h-1.3zM42.5 246.1h1.3v.4h-1.3zM42.5 246.8h1.3v.3h-1.3zM42.5 247.4h1.3v.4h-1.3zM42.5 248h1.3v.4h-1.3zM42.5 248.6h1.3v.4h-1.3zM42.5 249.2h1.3v.4h-1.3zM42.5 249.9h1.3v.3h-1.3z"/>
<path d="M42.5 250.4h1.3v.5h-1.3zM42.5 251.1h1.3v.4h-1.3zM42.5 251.7h1.3v.4h-1.3zM42.5 252.3h1.3v.4h-1.3zM42.5 252.9h1.3v.4h-1.3zM42.5 253.5h1.3v.5h-1.3zM42.5 254.2h1.3v.4h-1.3zM42.5 254.8h1.3v.4h-1.3zM42.5 255.4h1.3v.4h-1.3zM42.5 256h1.3v.4h-1.3zM42.5 256.6h1.3v.4h-1.3zM42.5 257.3h1.3v.4h-1.3z"/>
<path d="M42.5 257.9h1.3v.4h-1.3zM42.5 258.5h1.3v.4h-1.3zM42.5 259.1h1.3v.4h-1.3zM42.5 259.7h1.3v.4h-1.3zM57.8 256.6h.2v.3h-.2zM58.2 255.6h.5v.4h.4v.5h-.4v.4h-.5v-.4h-.4v-.5h.4zM66.2 259.9h1.7v.3h-1.7zM66.2 259.5h1.7v.2h-1.7zM66.2 259h1.7v.3h-1.7zM66.2 258.6h1.7v.2h-1.7zM66.2 258.1h1.7v.3h-1.7zM66.2 257.7h1.7v.3h-1.7z"/>
<path d="M66.2 257.3h1.7v.2h-1.7zM66.2 256.8h1.7v.3h-1.7zM66.2 256.4h1.7v.2h-1.7zM66.2 255.9h1.7v.3h-1.7zM66.2 255.5h1.7v.2h-1.7zM66.2 255.1h1.7v.2h-1.7zM66.2 254.6h1.7v.2h-1.7zM66.2 254.2h1.7v.2h-1.7zM66.2 253.7h1.7v.3h-1.7zM66.2 253.3h1.7v.2h-1.7zM66.2 252.9h1.7v.2h-1.7zM66.2 252.4h1.7v.2h-1.7z"/>
<path d="M66.2 252h1.7v.2h-1.7zM66.2 251.5h1.7v.3h-1.7zM66.2 251.1h1.7v.2h-1.7zM66.2 250.7h1.7v.2h-1.7zM66.2 250.2h1.7v.2h-1.7zM66.2 249.8h1.7v.2h-1.7zM66.2 249.3h1.7v.3h-1.7zM66.2 248.9h1.7v.2h-1.7zM66.2 248.5h1.7v.2h-1.7zM66.2 248h1.7v.2h-1.7zM66.2 247.6h1.7v.2h-1.7zM66.2 247.1h1.7v.3h-1.7z"/>
<path d="M66.2 246.7h1.7v.2h-1.7zM66.2 246.3h1.7v.2h-1.7zM66.2 245.8h1.7v.2h-1.7zM66.2 245.4h1.7v.2h-1.7zM66.2 244.9h1.7v.3h-1.7zM66.2 244.5h1.7v.2h-1.7zM66.2 244.1h1.7v.2h-1.7zM66.2 243.6h1.7v.2h-1.7zM66.2 243.2h1.7v.2h-1.7zM66.2 242.7h1.7v.3h-1.7zM66.2 242.3h1.7v.2h-1.7zM66.2 241.9h1.7v.2h-1.7z"/>
<path d="M66.2 241.4h1.7v.2h-1.7zM66.2 241h1.7v.2h-1.7zM66.2 240.5h1.7v.2h-1.7zM66.2 240.1h1.7v.2h-1.7zM42.5 260.3h1.3v.4h-1.3zM42.5 264.5h.9v1.2h-.9zM43.6 264.5h.4v1.2h-.4zM44.2 264.5h.4v1.2h-.4zM44.8 264.5h.5v1.2h-.5zM45.5 264.5h.3v1.2h-.3zM46.1 264.5h.4v1.2h-.4zM46.7 264.5h.4v1.2h-.4z"/>
<path d="M47.3 264.5h.4v1.2h-.4zM47.9 264.5h.4v1.2h-.4zM48.6 264.5h.3v1.2h-.3zM49.2 264.5h.4v1.2h-.4zM49.8 264.5h.4v1.2h-.4zM50.4 264.5h.4v1.2h-.4zM51 264.5h.4v1.2h-.4zM51.6 264.5h.5v1.2h-.5zM52.3 264.5h.4v1.2h-.4zM52.9 264.5h.4v1.2h-.4zM53.5 264.5h.4v1.2h-.4zM54.1 264.5h.4v1.2h-.4z"/>
<path d="M54.7 264.5h.5v1.2h-.5zM55.3 264.5h.5v1.2h-.5zM56 264.5h.4v1.2h-.4zM56.6 264.5h.4v1.2h-.4zM59.9 264.9h.9v.8h-.9zM66.2 264.9h1.7v.8h-1.7zM66.2 264.3h1.7v.3h-1.7zM66.2 263.9h1.7v.3h-1.7zM66.2 263.5h1.7v.2h-1.7zM66.2 263h1.7v.3h-1.7zM66.2 262.6h1.7v.2h-1.7zM66.2 262.1h1.7v.3h-1.7z"/>
<path d="M66.2 261.7h1.7v.2h-1.7zM66.2 261.3h1.7v.2h-1.7zM66.2 260.8h1.7v.2h-1.7zM66.2 260.4h1.7v.2h-1.7z"/>
</g>
<path d="M102.2 232.2h4.9v4.2h4.1v4.9h-4.1v4.1h-4.9v-4.1h-4.2v-4.9h4.2z" fill-rule="evenodd" fill="#c0c0c0"/>
<path d="M102.2 232.2h4.9v4.2h4.2v4.9h-4.2v4.1h-4.9v-4.1h-4.2v-4.9h4.2z" fill="none" stroke="#010101" stroke-width=".26"/>
<path d="M98 242.2h3.3v3.3h-3.3z" fill-rule="evenodd" fill="#c0c0c0"/>
<path d="M98 242.2h3.3v3.3h-3.3z" fill="none" stroke="#010101" stroke-width=".26"/>
<path d="M98 225.4v13.2M102.2 225.4v6.6M106.9 225.4v6.6M111.3 225.4v13.2M98 244.5v6.6M98.2 245.4h-6.6M101.2 241.3h-9.9M101.3 242.2h-9.9M101.4 250.8v-6.5" fill="none" stroke="#010101" stroke-width=".26" stroke-dasharray="0 .5"/>
<g fill="#010101">
<path d="M98.9 249.2l1.5-.1 .2 .2-.2 .1h-1.4zM98 249.3l1.4-.7v1.4zM100.1 248.6l1.4 .7-1.4 .7z"/>
<path d="M103.1 228.5h2.9l.2 .1-.2 .2h-2.8zM102.1 228.6l1.4-.7v1.4zM105.7 227.9l1.4 .7-1.4 .7z"/>
<path d="M98.9 228.5h2.2l.2 .1-.2 .2h-2.2zM97.9 228.6l1.4-.7v1.4zM100.8 227.9l1.4 .7-1.4 .7z"/>
<path d="M108 228.5h2.3l.1 .1-.1 .2h-2.2zM107 228.6l1.5-.7v1.4zM109.9 227.9l1.4 .7-1.4 .7z"/>
<path d="M93 243.2l.2 .1v1.4l-.2 .2-.1-.2zM92.3 244.3h1.5l-.8 1.4zM93 242.2l.8 1.4h-1.5z"/>
<path d="M92.9 237.1l.2 .1v2.5l-.1 .2-.1-.2zM92.3 239.4h1.4l-.7 1.3z"/>
</g>
<path d="M140.3 236.6h4.1v-4.1h4.9v4.1h4.2v4.9h-4.2v4.2h-4.9v-4.2h-4.1z" fill-rule="evenodd" fill="#c0c0c0"/>
<path d="M140.3 236.6h4.1v-4.1h4.9v4.1h4.2v4.9h-4.2v4.2h-4.9v-4.2h-4.1z" fill="none" stroke="#010101" stroke-width=".26"/>
<path d="M150.1 242.1h3.2v3.3h-3.2z" fill-rule="evenodd" fill="#c0c0c0"/>
<path d="M150.1 242.1h3.2v3.3h-3.2z" fill="none" stroke="#010101" stroke-width=".26"/>
<path d="M140.3 225.4v13.2M144.4 225.4v6.6M149.1 225.4v6.6M153.5 225.4v13.2M150.2 244.5v6.6M153.3 250.8v-6.5M158.9 245.2h-5.5M160 241.6h-9.8M160.1 242.2h-9.9" fill="none" stroke="#010101" stroke-width=".26" stroke-dasharray="0 .5"/>
<g fill="#010101">
<path d="M151.1 248.7h1.5l.1 .1-.1 .2h-1.4zM150.2 248.8l1.4-.7v1.4zM152.3 248.1l1.4 .7-1.4 .7z"/>
<path d="M145.3 228.5h3l.1 .1-.1 .2h-2.9zM144.4 228.6l1.4-.7v1.4zM147.9 227.9l1.4 .7-1.4 .7z"/>
<path d="M141.1 228.5h2.2l.2 .1-.2 .2h-2.1zM140.1 228.6l1.4-.7v1.4zM143 227.9l1.4 .7-1.4 .7z"/>
<path d="M150.2 228.5h2.3l.1 .1-.1 .2h-2.2zM149.2 228.6l1.5-.7v1.4zM152.1 227.9l1.4 .7-1.4 .7z"/>
<path d="M157.9 242.9l.2 .1v1.3l-.1 .2-.1-.2zM157.3 244h1.4l-.7 1.4zM158 241.9l.7 1.4h-1.4z"/>
<path d="M158 237.7l.2 .1v2.4l-.1 .2-.2-.2zM157.4 239.9h1.3l-.6 1.4z"/>
</g>
<g font-size="4.2">
<text x="19" y="33.5">5</text>
<text x="26.7" y="33.5">DIE PAD FLOOR PLAN</text>
<text x="126.3" y="175.1">Y</text>
<text x="152.5" y="183.5">X</text>
<text x="96.7" y="186.2">SSD1322Z</text>
</g>
<g font-size="3.9">
<text x="95.8" y="202.8">Pad 1,2,3,…-&gt;728</text>
<text x="95.8" y="207.4">Gold Bumps face up</text>
</g>
<g font-size="3.5">
<text x="78" y="39.9">Figure 5-1: SSD1322Z Die Drawing</text>
<text x="84.6" y="51.8">Die size</text>
<text x="129.1" y="51.8">12.4 mm x 1.53 mm</text>
<text x="24.8" y="56">Pin 1</text>
<text x="84.6" y="56.8">Die thickness</text>
<text x="133.7" y="56.8">300 +/- 25um</text>
<text x="84.6" y="61.4">Min I/O pad pitch</text>
<text x="139.3" y="61.4">70um</text>
<text x="84.6" y="66.3">Min SEG pad pitch</text>
<text x="84.6" y="71.2">Min COM pad pitch</text>
<text x="139.3" y="71.2">35um</text>
<text x="139.3" y="66.3">25um</text>
<text x="84.6" y="76.5">Bump height</text>
<text x="132.7" y="76.5">Nominal 15um</text>
<text x="84.6" y="86.7">Bump size</text>
<text x="84.6" y="91.9">Pad#</text>
<text x="127.4" y="91.4">X[um]</text>
<text x="149.7" y="91.4">Y[um]</text>
<text x="84.6" y="97.1">1-48, 146-193</text>
<text x="130.3" y="96.6">26</text>
<text x="130.3" y="101.8">60</text>
<text x="152.5" y="96.6">60</text>
<text x="152.5" y="101.8">26</text>
<text x="84.6" y="102.3">195-216, 706-727</text>
<text x="84.6" y="107.5">49-145</text>
<text x="130.3" y="107">45</text>
<text x="152.5" y="107">90</text>
<text x="84.6" y="112.7">194, 728</text>
<text x="130.3" y="112.2">60</text>
<text x="152.5" y="112.2">50</text>
<text x="84.6" y="117.9">217, 705</text>
<text x="130.3" y="117.4">50</text>
<text x="152.5" y="117.4">50</text>
<text x="84.6" y="123.1">218, 704</text>
<text x="130.3" y="122.6">50</text>
<text x="152.5" y="122.6">94</text>
<text x="84.6" y="128.3">219-703</text>
<text x="130.3" y="127.8">16</text>
<text x="152.5" y="127.8">94</text>
<text x="84.6" y="137.1">Alignment</text>
<text x="84.6" y="141.2">mark</text>
<text x="117.3" y="139.1">Position</text>
<text x="155" y="139.1">Size</text>
<text x="84.6" y="145.8">+ shape</text>
<text x="110.9" y="145.8">(5583.95,200.78)</text>
<text x="148.3" y="145.8">75um x 75um</text>
<text x="84.6" y="150.7">+ shape</text>
<text x="84.6" y="155.7">SSL Logo</text>
<text x="109.7" y="155.7">(-5682.11,-258.98)</text>
<text x="109.7" y="150.7">(-5634.61,-309.88)</text>
<text x="148.3" y="150.7">75um x 75um</text>
<text x="157.4" y="155.7">-</text>
<text x="82.9" y="164.5">(For details dimension please see Figure 5-2)</text>
<text x="86.4" y="216.7">Figure 5-2: SSD1322Z alignment mark dimension</text>
</g>
<g font-size="2.8">
<text x="88.3" y="259.9">Center:</text>
<text x="88.3" y="263.4">Size:</text>
<text x="101" y="259.9">(-5364.61, -309.88)</text>
<text x="101" y="263.4">75 x 75 µm</text>
<text x="130.9" y="259.9">Center:</text>
<text x="130.9" y="263.4">Size:</text>
<text x="143.6" y="259.9">(5583.95, 200.78)</text>
<text x="143.6" y="263.4">75 x 75 µm</text>
<text x="19.9" y="281.9">SSD1322</text>
<text x="46.2" y="281.9">Rev 0.10</text>
<text x="61.7" y="281.9">P 8/56</text>
<text x="73.2" y="281.9">Apr 2008</text>
<text x="166.6" y="281.9">Solomon Systech</text>
</g>
<g font-size="2.5">
<text x="98.3" y="225.8">25</text>
<text x="103.3" y="225.8">25</text>
<text x="108.2" y="225.8">25</text>
<text x="141.1" y="225.8">25</text>
<text x="145.5" y="225.8">25</text>
<text x="150.4" y="225.8">25</text>
<text x="91.3" y="245.2" transform="rotate(-90 91.3 245.2)">15</text>
<text x="91.6" y="240.2" transform="rotate(-90 91.6 240.2)">10</text>
<text x="162.5" y="245.2" transform="rotate(-90 162.5 245.2)">15</text>
<text x="162.6" y="240.5" transform="rotate(-90 162.6 240.5)">10</text>
<text x="98.3" y="253.9">15</text>
<text x="150.7" y="253.7">15</text>
</g>
<g font-size="1.8">
<text x="114" y="262.1">2</text>
<text x="156.6" y="262.1">2</text>
</g>
</svg>
